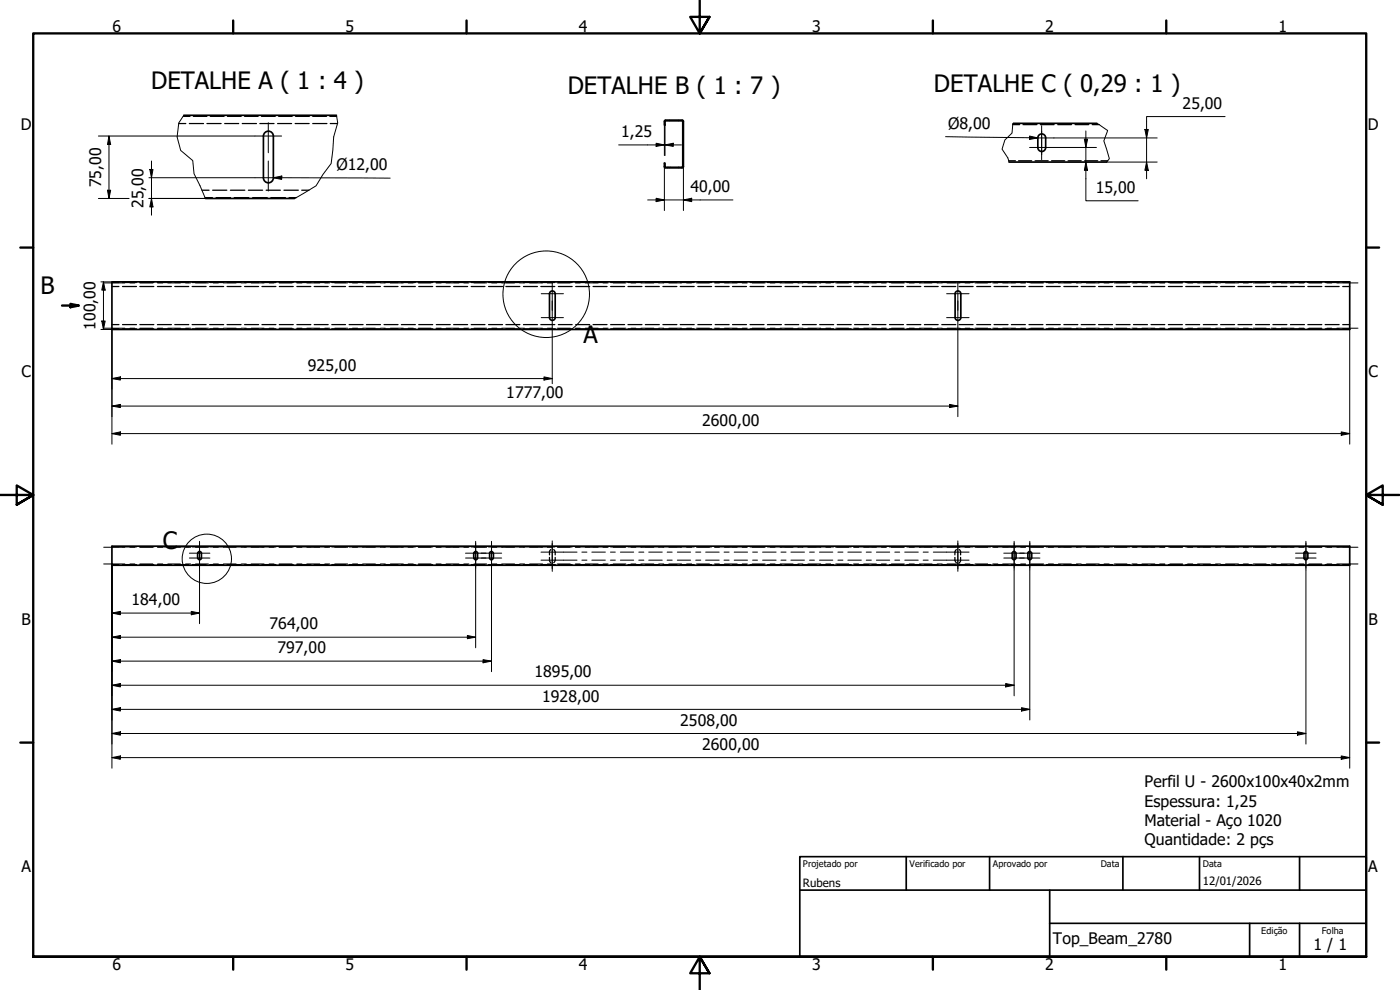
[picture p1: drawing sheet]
<svg xmlns="http://www.w3.org/2000/svg" width="420mm" height="297mm" viewBox="0 0 420 297" stroke-linecap="round" stroke-linejoin="round" font-family="sans-serif">
<!-- layer: Oculto (ISO) -->
<g fill="none" stroke="#000" stroke-width=".38">
<path d="M53.7 37.1h2.1M55 34.9h2M56.8 37.1h4.3M58 34.9h4.1M62.1 37.1h4.3M63.1 34.9h4.1M67.4 37.1h4.2M68.3 34.9h4.1M72.7 37.1h4.3M73.4 34.9h4.1M78 37.1h4.2M78.5 34.9h4.1"/>
<path d="M83.3 37.1h4.2M83.6 34.9h4.1M88.6 37.1h4.2M88.7 34.9h4.1M93.9 34.9h4.1M93.9 37.1h4.2M99 34.9h2M99.1 37.1h2.2M201 36.1v.1M203.5 36.1v.1M204.9 38.8h.2M303.9 37.4h2.1"/>
<path d="M307 37.4h4.2M312.2 37.4h4.2M317.4 37.4h4.2M322.6 37.4h4.2M327.8 37.4h2.1M60.6 57.1h2.1M61.5 59.3h2.3M63.8 57.1h4.3M64.8 59.3h4.4M69.2 57.1h4.3M70.3 59.3h4.4M74.5 57.1h4.3"/>
<path d="M75.8 59.3h4.4M79 59.3v.1M79 59.5h.1M79.9 57.1h4.2M81.3 59.3h4.4M82 59.3v.1M82 59.5h.1M85.2 57.1h4.3M86.7 59.3h2.3M90.6 57.1h2.1M200.3 50.3h.1M201 50.3h.1"/>
<path d="M203.5 50.3h.1M204.5 50.3h.1M204.9 47.7h.2M302.7 48.2h2M305.7 48.2h3.9M310.6 48.2h4M315.6 48.2h3.9M320.5 48.2h4M325.5 48.2h3.9M330.4 48.2h2M33.6 98.7h2.1M33.6 97.4h2.1"/>
<path d="M33.6 86h2.1M33.6 84.8h2.1M36.8 98.7h4.2M36.8 97.4h4.2M36.8 86h4.2M36.8 84.8h4.2M42 98.7h4.2M42 97.4h4.2M42 86h4.2M42 84.8h4.2M47.2 98.7h4.2M47.2 97.4h4.2"/>
<path d="M47.2 86h4.2M47.2 84.8h4.2M52.5 98.7h4.1M52.5 97.4h4.1M52.5 86h4.1M52.5 84.8h4.1M57.7 98.7h4.1M57.7 97.4h4.1M57.7 86h4.1M57.7 84.8h4.1M59.3 84.6v.2M59.3 98.7v.2"/>
<path d="M60.5 84.6v.2M60.5 98.7v.2M62.9 98.7h4.2M62.9 97.4h4.2M62.9 86h4.2M62.9 84.8h4.2M68.1 98.7h4.2M68.1 97.4h4.2M68.1 86h4.2M68.1 84.8h4.2M73.4 98.7h4.2M73.4 97.4h4.2"/>
<path d="M73.4 86h4.2M73.4 84.8h4.2M78.6 98.7h4.2M78.6 97.4h4.2M78.6 86h4.2M78.6 84.8h4.2M83.8 98.7h4.2M83.8 97.4h4.2M83.8 86h4.2M83.8 84.8h4.2M89.1 98.7h4.2M89.1 97.4h4.2"/>
<path d="M89.1 86h4.2M89.1 84.8h4.2M94.3 98.7h4.2M94.3 97.4h4.2M94.3 86h4.2M94.3 84.8h4.2M99.6 98.7h4.1M99.6 97.4h4.1M99.6 86h4.1M99.6 84.8h4.1M104.8 98.7h4.2M104.8 97.4h4.2"/>
<path d="M104.8 86h4.2M104.8 84.8h4.2M110 98.7h4.2M110 97.4h4.2M110 86h4.2M110 84.8h4.2M115.3 98.7h4.1M115.3 97.4h4.1M115.3 86h4.1M115.3 84.8h4.1M120.5 98.7h4.2M120.5 97.4h4.2"/>
<path d="M120.5 86h4.2M120.5 84.8h4.2M125.7 98.7h4.2M125.7 97.4h4.2M125.7 86h4.2M125.7 84.8h4.2M130.9 98.7h4.2M130.9 97.4h4.2M130.9 86h4.2M130.9 84.8h4.2M136.1 98.7h4.2M136.1 97.4h4.2"/>
<path d="M136.1 86h4.2M136.1 84.8h4.2M141.4 98.7h4.1M141.4 97.4h4.1M141.4 86h4.1M141.4 84.8h4.1M142.2 84.6v.2M143.3 84.6v.2M146.6 98.7h4.2M146.6 97.4h4.2M146.6 86h4.2M146.6 84.8h4.2"/>
<path d="M146.9 84.6v.2M148.1 84.6v.2M151.8 98.7h4.2M151.8 97.4h4.2M151.8 86h4.2M151.8 84.8h4.2M157.1 98.7h4.2M157.1 97.4h4.2M157.1 86h4.2M157.1 84.8h4.2M162.3 98.7h4.2M162.3 97.4h4.2"/>
<path d="M162.3 86h4.2M162.3 84.8h4.2M164.9 98.7v.2M166.6 98.7v.2M167.6 98.7h4.1M167.6 97.4h4.1M167.6 86h4.1M167.6 84.8h4.1M172.8 98.7h4.2M172.8 97.4h4.2M172.8 86h4.2M172.8 84.8h4.2"/>
<path d="M178 98.7h4.2M178 97.4h4.2M178 86h4.2M178 84.8h4.2M183.3 98.7h4.2M183.3 97.4h4.2M183.3 86h4.2M183.3 84.8h4.2M188.5 98.7h4.2M188.5 97.4h4.2M188.5 86h4.2M188.5 84.8h4.2"/>
<path d="M193.7 98.7h4.2M193.7 97.4h4.2M193.7 86h4.2M193.7 84.8h4.2M198.9 98.7h4.2M198.9 97.4h4.2M198.9 86h4.2M198.9 84.8h4.2M204.2 98.7h4.1M204.2 97.4h4.1M204.2 86h4.1M204.2 84.8h4.1"/>
<path d="M209.4 98.7h4.2M209.4 97.4h4.2M209.4 86h4.2M209.4 84.8h4.2M214.6 98.7h4.2M214.6 97.4h4.2M214.6 86h4.2M214.6 84.8h4.2M219.8 98.7h4.2M219.8 97.4h4.2M219.8 86h4.2M219.8 84.8h4.2"/>
<path d="M225.1 98.7h4.2M225.1 97.4h4.2M225.1 86h4.2M225.1 84.8h4.2M230.3 98.7h4.2M230.3 97.4h4.2M230.3 86h4.2M230.3 84.8h4.2M235.6 98.7h4.1M235.6 97.4h4.1M235.6 86h4.1M235.6 84.8h4.1"/>
<path d="M240.8 98.7h4.2M240.8 97.4h4.2M240.8 86h4.2M240.8 84.8h4.2M246 98.7h4.2M246 97.4h4.2M246 86h4.2M246 84.8h4.2M251.3 98.7h4.2M251.3 97.4h4.2M251.3 86h4.2M251.3 84.8h4.2"/>
<path d="M256.5 98.7h4.2M256.5 97.4h4.2M256.5 86h4.2M256.5 84.8h4.2M261.7 98.7h4.2M261.7 97.4h4.2M261.7 86h4.2M261.7 84.8h4.2M267 98.7h4.1M267 97.4h4.1M267 86h4.1M267 84.8h4.1"/>
<path d="M272.2 98.7h4.2M272.2 97.4h4.2M272.2 86h4.2M272.2 84.8h4.2M277.4 98.7h4.2M277.4 97.4h4.2M277.4 86h4.2M277.4 84.8h4.2M282.6 98.7h4.2M282.6 97.4h4.2M282.6 86h4.2M282.6 84.8h4.2"/>
<path d="M286.6 98.7v.2M287.8 98.7h4.2M287.8 97.4h4.2M287.8 86h4.2M287.8 84.8h4.2M288.3 98.7v.2M293.1 98.7h4.2M293.1 97.4h4.2M293.1 86h4.2M293.1 84.8h4.2M298.3 98.7h4.2M298.3 97.4h4.2"/>
<path d="M298.3 86h4.2M298.3 84.8h4.2M303.5 98.7h4.2M303.5 97.4h4.2M303.5 86h4.2M303.5 84.8h4.2M303.8 84.6v.2M304.9 84.6v.2M308.5 84.6v.2M308.8 98.7h4.2M308.8 97.4h4.2M308.8 86h4.2"/>
<path d="M308.8 84.8h4.2M309.6 84.6v.2M314 98.7h4.2M314 97.4h4.2M314 86h4.2M314 84.8h4.2M319.3 98.7h4.2M319.3 97.4h4.2M319.3 86h4.2M319.3 84.8h4.2M324.5 98.7h4.2M324.5 97.4h4.2"/>
<path d="M324.5 86h4.2M324.5 84.8h4.2M329.7 98.7h4.2M329.7 97.4h4.2M329.7 86h4.2M329.7 84.8h4.2M335 98.7h4.2M335 97.4h4.2M335 86h4.2M335 84.8h4.2M340.2 98.7h4.2M340.2 97.4h4.2"/>
<path d="M340.2 86h4.2M340.2 84.8h4.2M345.4 98.7h4.2M345.4 97.4h4.2M345.4 86h4.2M345.4 84.8h4.2M350.6 98.7h4.2M350.6 97.4h4.2M350.6 86h4.2M350.6 84.8h4.2M355.9 98.7h4.1M355.9 97.4h4.1"/>
<path d="M355.9 86h4.1M355.9 84.8h4.1M361.1 98.7h4.2M361.1 97.4h4.2M361.1 86h4.2M361.1 84.8h4.2M366.3 98.7h4.2M366.3 97.4h4.2M366.3 86h4.2M366.3 84.8h4.2M371.5 98.7h4.2M371.5 97.4h4.2"/>
<path d="M371.5 86h4.2M371.5 84.8h4.2M376.8 98.7h4.2M376.8 97.4h4.2M376.8 86h4.2M376.8 84.8h4.2M382 98.7h4.2M382 97.4h4.2M382 86h4.2M382 84.8h4.2M387.3 98.7h4.2M387.3 97.4h4.2"/>
<path d="M387.3 86h4.2M387.3 84.8h4.2M391.4 84.6v.2M392.5 84.6v.2h4.2M392.5 98.7h4.2M392.5 97.4h4.2M392.5 86h4.2M397.7 98.7h4.2M397.7 97.4h4.2M397.7 86h4.2M397.7 84.8h4.2M403 98.7h2.1"/>
<path d="M403 97.4h2.1M403 86h2.1M403 84.8h2.1M33.6 169.4h2.1M33.6 164.1h2.1M36.8 169.4h4.2M36.8 164.1h4.2M42 169.4h4.2M42 164.1h4.2M47.2 169.4h4.2M47.2 164.1h4.2M52.5 169.4h4.1"/>
<path d="M52.5 164.1h4.1M57.7 169.4h4.1M57.7 164.1h4.1M62.9 169.4h4.2M62.9 164.1h4.2M68.1 169.4h4.2M68.1 164.1h4.2M73.4 169.4h4.2M73.4 164.1h4.2M78.6 169.4h4.2M78.6 164.1h4.2M83.8 169.4h4.2"/>
<path d="M83.8 164.1h4.2M89.1 169.4h4.2M89.1 164.1h4.2M94.3 169.4h4.2M94.3 164.1h4.2M99.6 169.4h4.1M99.6 164.1h4.1M104.8 169.4h4.2M104.8 164.1h4.2M110 169.4h4.2M110 164.1h4.2M115.3 169.4h4.1"/>
<path d="M115.3 164.1h4.1M120.5 169.4h4.2M120.5 164.1h4.2M125.7 169.4h4.2M125.7 164.1h4.2M130.9 169.4h4.2M130.9 164.1h4.2M136.1 169.4h4.2M136.1 164.1h4.2M141.4 169.4h4.1M141.4 164.1h4.1M146.6 169.4h4.2"/>
<path d="M146.6 164.1h4.2M151.8 169.4h4.2M151.8 164.1h4.2M157.1 169.4h4.2M157.1 164.1h4.2M162.3 169.4h4.2M162.3 164.1h4.2M164.9 167.2v1.1l.4 .5M164.9 169.4v.2M165.3 164.9l-.4 .6v1M166.2 164.9l.4 .8v.8M166.6 167.2v.9l-.4 .7"/>
<path d="M166.6 169.4v.2M167.6 169.4h4.1M167.6 164.1h4.1M172.8 169.4h4.2M172.8 164.1h4.2M178 169.4h4.2M178 164.1h4.2M183.3 169.4h4.2M183.3 164.1h4.2M188.5 169.4h4.2M188.5 164.1h4.2M193.7 169.4h4.2"/>
<path d="M193.7 164.1h4.2M198.9 169.4h4.2M198.9 164.1h4.2M204.2 169.4h4.1M204.2 164.1h4.1M209.4 169.4h4.2M209.4 164.1h4.2M214.6 169.4h4.2M214.6 164.1h4.2M219.8 169.4h4.2M219.8 164.1h4.2M225.1 169.4h4.2"/>
<path d="M225.1 164.1h4.2M230.3 169.4h4.2M230.3 164.1h4.2M235.6 169.4h4.1M235.6 164.1h4.1M240.8 169.4h4.2M240.8 164.1h4.2M246 169.4h4.2M246 164.1h4.2M251.3 169.4h4.2M251.3 164.1h4.2M256.5 169.4h4.2"/>
<path d="M256.5 164.1h4.2M261.7 169.4h4.2M261.7 164.1h4.2M267 169.4h4.1M267 164.1h4.1M272.2 169.4h4.2M272.2 164.1h4.2M277.4 169.4h4.2M277.4 164.1h4.2M282.6 169.4h4.2M282.6 164.1h4.2M286.6 167.2v.9l.4 .7"/>
<path d="M286.6 169.4v.2M287 164.9l-.4 .8v.8M287.8 169.4h4.2M287.8 164.1h4.2M287.9 164.9l.4 .6v1M288.3 167.2v1.1l-.4 .5M288.4 169.4v.2M293.1 169.4h4.2M293.1 164.1h4.2M298.3 169.4h4.2M298.3 164.1h4.2M303.5 169.4h4.2"/>
<path d="M303.5 164.1h4.2M308.8 169.4h4.2M308.8 164.1h4.2M314 169.4h4.2M314 164.1h4.2M319.3 169.4h4.2M319.3 164.1h4.2M324.5 169.4h4.2M324.5 164.1h4.2M329.7 169.4h4.2M329.7 164.1h4.2M335 169.4h4.2"/>
<path d="M335 164.1h4.2M340.2 169.4h4.2M340.2 164.1h4.2M345.4 169.4h4.2M345.4 164.1h4.2M350.6 169.4h4.2M350.6 164.1h4.2M355.9 169.4h4.1M355.9 164.1h4.1M361.1 169.4h4.2M361.1 164.1h4.2M366.3 169.4h4.2"/>
<path d="M366.3 164.1h4.2M371.5 169.4h4.2M371.5 164.1h4.2M376.8 169.4h4.2M376.8 164.1h4.2M382 169.4h4.2M382 164.1h4.2M387.3 169.4h4.2M387.3 164.1h4.2M392.5 169.4h4.2M392.5 164.1h4.2M397.7 169.4h4.2"/>
<path d="M397.7 164.1h4.2M403 169.4h2.1M403 164.1h2.1"/>
</g>
<g fill="none" stroke="#000" stroke-width=".51">
<path d="M55.2 34.6h45.8M79.7 39.6a1.49 1.49 0 0 1 1.5-.1 1.49 1.49 0 0 1 .8 1.3v12.6a1.49 1.49 0 0 1-1.5 1.4 1.49 1.49 0 0 1-1.4-1.5v-12.5zM199.4 36.4v1.1h.2v-1.1M199.7 36.1l-.3 .3M199.7 36.2l-.1 .2M199.8 36.1h5l.3 .3M199.8 36.2h5l.1 .2M204.9 36.4v13.6M205.1 36.4v13.6M304.2 37h25M61.7 59.5h26.7M199.4 50l.3 .3"/>
<path d="M199.4 50v-1.1h.2v1.1M199.6 50l.1 .2M199.8 50.2h4.9M204.9 50l-.1 .2M205.1 50l-.3 .3h-5M302.8 48.6h29.3M311.5 41.4a1.17 1.17 0 0 1 1.1-1.2 1.17 1.17 0 0 1 1.2 1.2M311.5 41.4v2.9a1.17 1.17 0 0 0 1.1 1.2 1.17 1.17 0 0 0 1.2-1.2v-2.9M33.6 84.6h371.5v14.3h-371.5zM165.2 87.5a.86 .86 0 0 1 .9-.1 .86 .86 0 0 1 .5 .8v7.1a.86 .86 0 0 1-.8 .8 .86 .86 0 0 1-.9-.8v-7.1zM286.9 87.5a.86 .86 0 0 1 .9-.1 .86 .86 0 0 1 .6 .7v7.2a.86 .86 0 0 1-.9 .8 .86 .86 0 0 1-.9-.8v-7.1zM33.6 163.9h371.5v5.7h-371.5z"/>
<path d="M59.3 166v1.4M59.4 167.4a.54 .54 0 0 0 .5 .5 .54 .54 0 0 0 .6-.5M59.4 166a.54 .54 0 0 1 .5-.5 .54 .54 0 0 1 .6 .5M60.5 166v1.4M142.2 166v1.4M142.2 167.4a.54 .54 0 0 0 .6 .5 .54 .54 0 0 0 .5-.5M142.2 166a.54 .54 0 0 1 .6-.5 .54 .54 0 0 1 .5 .5M143.3 166v1.4M146.9 167.4a.54 .54 0 0 0 .6 .5 .54 .54 0 0 0 .5-.5M146.9 166a.54 .54 0 0 1 .6-.5 .54 .54 0 0 1 .5 .5M146.9 166v1.4M148.1 166v1.4"/>
<path d="M303.8 166a.54 .54 0 0 1 .5-.5 .54 .54 0 0 1 .6 .5M303.8 166v1.4M303.8 167.4a.54 .54 0 0 0 .5 .5 .54 .54 0 0 0 .6-.5M304.9 166v1.4M308.5 167.4a.54 .54 0 0 0 .5 .5 .54 .54 0 0 0 .6-.5M308.5 166a.54 .54 0 0 1 .5-.5 .54 .54 0 0 1 .6 .5M308.5 166v1.4M309.6 166v1.4M391.4 166v1.4M391.4 167.4a.54 .54 0 0 0 .5 .5 .54 .54 0 0 0 .5-.5M391.4 166a.54 .54 0 0 1 .5-.5 .54 .54 0 0 1 .5 .5M392.5 166v1.4"/>
</g>
<!-- layer: Linha tracejada (ISO) -->
<path d="M55.2 34.6l-1.5 2.3-.6 4.2 1.1 4 3.6 3.1 .4 3.9 3.5 7.4M101 34.6l.3 2.3-1.2 4.2-.7 8-2.5 3.3-2 3.3-6.5 3.8M304.2 37l-.3 .2-.2 2.7-2.1 2.1-.9 2.8 1.8 2.6 .3 1.2M329.2 37l3.2 2.2-1.1 3.1 1.6 5.3-.8 1" fill="none" stroke="#000" stroke-width=".3"/>
<!-- layer: Oculto (ISO) -->
<g fill="#000">
<circle cx="200.3" cy="50.2" r=".19"/>
<circle cx="201" cy="50.2" r=".19"/>
<circle cx="203.5" cy="50.2" r=".19"/>
<circle cx="204.5" cy="50.2" r=".19"/>
</g>
<g fill="none" stroke="#000" stroke-width=".3">
<circle cx="163.9" cy="88.3" r="13"/>
<circle cx="62.1" cy="167.7" r="7.4"/>
</g>
<!-- layer: Linha de corte  (ISO) -->
<path d="M18.6 91.7h5M21.1 91.2l2.5 .5-2.5 .5z" fill="none" stroke="#000" stroke-width=".7"/>
<path d="M21.1 91.2l2.5 .5-2.5 .5z" fill="#000"/>
<!-- layer: Borda (ISO) -->
<g fill="none" stroke="#000" stroke-width=".7">
<path d="M70 6.1v3.9M140 6.1v3.9M210 0v10l-2.9-4.9h5.8l-2.9 4.9 2.9-4.9M280 6.1v3.9M350 6.1v3.9M6.1 74.3h3.9M410 74.3h3.9M0 148.5h10l-5-2.8v5.7l5-2.9-5 2.9M420 148.5h-10l5-2.8v5.7l-5-2.9 5 2.9M6.1 222.8h3.9M410 222.8h3.9M10 287.1v-277.1h400v277.1h-400h400"/>
<path d="M70 287.1v3.8M140 287.1v3.8M212.9 292l-2.9-4.9 2.9 4.9h-5.8l2.9-4.9v9.9M280 287.1v3.8M350 287.1v3.8"/>
</g>
<path d="M240 257h170v30.1h-170zM272 257v10.1M297 257v10.1M337 257v10.1M360 257v10.1M390 257v10.1M240 267.1h170M315 277h95M315 267.1v20M375 277v10.1M390 277v10.1" fill="none" stroke="#000" stroke-width=".51"/>
<!-- layer: Marca de centro (ISO) -->
<g fill="none" stroke="#000" stroke-width=".3">
<path d="M80.5 36.8v9M312.6 39.3v8.6M312.6 37.7v8.7M76.5 53.3h8M76.5 40.8h8M80.5 48.3v9M309 44.2h7.3M309 41.4h7.3M162.4 95.3h6.7M162.4 88.1h6.7M165.7 90.3v8.3M165.7 84.8v8.3"/>
<path d="M284.1 95.3h6.7M284.1 88.1h6.7M287.5 90.3v8.3M287.5 84.8v8.3M56.8 167.4h6.2M56.8 166h6.2M59.9 162.4v8.1M59.9 162.9v8.1M139.7 167.4h6.2M139.7 166h6.2M142.7 162.4v8.1M142.7 162.9v8.1"/>
<path d="M144.4 167.4h6.2M144.4 166h6.2M147.5 162.4v8.1M147.5 162.9v8.1M165.7 163.1v8.3M165.7 162.3v8.4M287.5 163.1v8.3M287.5 162.3v8.4M301.2 167.4h6.2M301.2 166h6.2M304.4 162.4v8.1M304.4 162.9v8.1"/>
<path d="M306 167.4h6.1M306 166h6.1M309.1 162.4v8.1M309.1 162.9v8.1M388.8 167.4h6.2M388.8 166h6.2M391.9 162.4v8.1M391.9 162.9v8.1"/>
</g>
<!-- layer: Linha de centro (ISO) -->
<g fill="none" stroke="#000" stroke-width=".3">
<path d="M31.1 98.5h6.4M31.1 84.9h6.4M39 98.5h1.4M39 84.9h1.4M42 98.5h3.8M42 84.9h3.8M47.3 98.5h1.5M47.3 84.9h1.5M50.4 98.5h3.8M50.4 84.9h3.8M55.7 98.5h1.5M55.7 84.9h1.5"/>
<path d="M58.7 98.5h3.8M58.7 84.9h3.8M64 98.5h1.5M64 84.9h1.5M67.1 98.5h3.8M67.1 84.9h3.8M72.4 98.5h1.5M72.4 84.9h1.5M75.4 98.5h3.8M75.4 84.9h3.8M80.8 98.5h1.4M80.8 84.9h1.4"/>
<path d="M83.8 98.5h3.8M83.8 84.9h3.8M89.1 98.5h1.5M89.1 84.9h1.5M92.1 98.5h3.8M92.1 84.9h3.8M97.5 98.5h1.4M97.5 84.9h1.4M100.5 98.5h3.8M100.5 84.9h3.8M105.8 98.5h1.5M105.8 84.9h1.5"/>
<path d="M108.8 98.5h3.8M108.8 84.9h3.8M114.2 98.5h1.4M114.2 84.9h1.4M117.2 98.5h3.8M117.2 84.9h3.8M122.5 98.5h1.5M122.5 84.9h1.5M125.5 98.5h3.8M125.5 84.9h3.8M130.9 98.5h1.5M130.9 84.9h1.5"/>
<path d="M133.9 98.5h3.8M133.9 84.9h3.8M139.2 98.5h1.5M139.2 84.9h1.5M142.2 98.5h3.8M142.2 84.9h3.8M147.6 98.5h1.5M147.6 84.9h1.5M150.6 98.5h3.8M150.6 84.9h3.8M156 98.5h1.4M156 84.9h1.4"/>
<path d="M158.9 98.5h3.9M158.9 84.9h3.9M164.3 98.5h1.5M164.3 84.9h1.5M167.3 98.5h3.8M167.3 84.9h3.8M172.7 98.5h1.4M172.7 84.9h1.4M175.6 98.5h3.9M175.6 84.9h3.9M181 98.5h1.5M181 84.9h1.5"/>
<path d="M184 98.5h3.8M184 84.9h3.8M189.4 98.5h1.4M189.4 84.9h1.4M192.3 98.5h3.9M192.3 84.9h3.9M197.7 98.5h1.5M197.7 84.9h1.5M200.7 98.5h3.8M200.7 84.9h3.8M206.1 98.5h1.5M206.1 84.9h1.5"/>
<path d="M209 98.5h3.9M209 84.9h3.9M214.4 98.5h1.5M214.4 84.9h1.5M217.4 98.5h3.8M217.4 84.9h3.8M222.8 98.5h1.5M222.8 84.9h1.5M225.7 98.5h3.9M225.7 84.9h3.9M231.1 98.5h1.5M231.1 84.9h1.5"/>
<path d="M234.1 98.5h3.9M234.1 84.9h3.9M239.5 98.5h1.5M239.5 84.9h1.5M242.4 98.5h3.9M242.4 84.9h3.9M247.8 98.5h1.5M247.8 84.9h1.5M250.8 98.5h3.9M250.8 84.9h3.9M256.2 98.5h1.5M256.2 84.9h1.5"/>
<path d="M259.2 98.5h3.8M259.2 84.9h3.8M264.5 98.5h1.5M264.5 84.9h1.5M267.5 98.5h3.9M267.5 84.9h3.9M272.9 98.5h1.5M272.9 84.9h1.5M275.9 98.5h3.8M275.9 84.9h3.8M281.2 98.5h1.6M281.2 84.9h1.6"/>
<path d="M284.2 98.5h3.9M284.2 84.9h3.9M289.6 98.5h1.5M289.6 84.9h1.5M292.6 98.5h3.8M292.6 84.9h3.8M297.9 98.5h1.6M297.9 84.9h1.6M300.9 98.5h3.9M300.9 84.9h3.9M306.3 98.5h1.5M306.3 84.9h1.5"/>
<path d="M309.3 98.5h3.9M309.3 84.9h3.9M314.6 98.5h1.6M314.6 84.9h1.6M317.6 98.5h3.9M317.6 84.9h3.9M323 98.5h1.5M323 84.9h1.5M326 98.5h3.9M326 84.9h3.9M331.3 98.5h1.6M331.3 84.9h1.6"/>
<path d="M334.4 98.5h3.8M334.4 84.9h3.8M339.7 98.5h1.5M339.7 84.9h1.5M342.7 98.5h3.9M342.7 84.9h3.9M348 98.5h1.6M348 84.9h1.6M351.1 98.5h3.8M351.1 84.9h3.8M356.4 98.5h1.5M356.4 84.9h1.5"/>
<path d="M359.4 98.5h3.9M359.4 84.9h3.9M364.8 98.5h1.5M364.8 84.9h1.5M367.8 98.5h3.9M367.8 84.9h3.9M373.1 98.5h1.5M373.1 84.9h1.5M376.1 98.5h3.9M376.1 84.9h3.9M381.5 98.5h1.5M381.5 84.9h1.5"/>
<path d="M384.5 98.5h3.9M384.5 84.9h3.9M389.8 98.5h1.6M389.8 84.9h1.6M392.8 98.5h3.9M392.8 84.9h3.9M398.2 98.5h1.5M398.2 84.9h1.5M401.2 98.5h6.3M401.2 84.9h6.3M31.1 164.2h6.4M31.1 169.2h6.4"/>
<path d="M39 164.2h1.4M39 169.2h1.4M42 164.2h3.8M42 169.2h3.8M47.3 164.2h1.5M47.3 169.2h1.5M50.4 164.2h3.8M50.4 169.2h3.8M55.7 164.2h1.5M55.7 169.2h1.5M58.7 164.2h3.8M58.7 169.2h3.8"/>
<path d="M64 164.2h1.5M64 169.2h1.5M67.1 164.2h3.8M67.1 169.2h3.8M72.4 164.2h1.5M72.4 169.2h1.5M75.4 164.2h3.8M75.4 169.2h3.8M80.8 164.2h1.4M80.8 169.2h1.4M83.8 164.2h3.8M83.8 169.2h3.8"/>
<path d="M89.1 164.2h1.5M89.1 169.2h1.5M92.1 164.2h3.8M92.1 169.2h3.8M97.5 164.2h1.4M97.5 169.2h1.4M100.5 164.2h3.8M100.5 169.2h3.8M105.8 164.2h1.5M105.8 169.2h1.5M108.8 164.2h3.8M108.8 169.2h3.8"/>
<path d="M114.2 164.2h1.4M114.2 169.2h1.4M117.2 164.2h3.8M117.2 169.2h3.8M122.5 164.2h1.5M122.5 169.2h1.5M125.5 164.2h3.8M125.5 169.2h3.8M130.9 164.2h1.5M130.9 169.2h1.5M133.9 164.2h3.8M133.9 169.2h3.8"/>
<path d="M139.2 164.2h1.5M139.2 169.2h1.5M142.2 164.2h3.8M142.2 169.2h3.8M147.6 164.2h1.5M147.6 169.2h1.5M150.6 164.2h3.8M150.6 169.2h3.8M156 164.2h1.4M156 169.2h1.4M158.9 164.2h3.9M158.9 169.2h3.9"/>
<path d="M162.4 168.1h10.8M162.4 165.7h10.8M164.3 164.2h1.5M164.3 169.2h1.5M167.3 164.2h3.8M167.3 169.2h3.8M172.7 164.2h1.4M172.7 169.2h1.4M174.6 168.1h1.5M174.6 165.7h1.5M175.6 164.2h3.9M175.6 169.2h3.9"/>
<path d="M177.6 168.1h4.1M177.6 165.7h4.1M181 164.2h1.5M181 169.2h1.5M183.2 168.1h1.5M183.2 165.7h1.5M184 164.2h3.8M184 169.2h3.8M186.2 168.1h4M186.2 165.7h4M189.4 164.2h1.4M189.4 169.2h1.4"/>
<path d="M191.7 168.1h1.5M191.7 165.7h1.5M192.3 164.2h3.9M192.3 169.2h3.9M194.7 168.1h4.1M194.7 165.7h4.1M197.7 164.2h1.5M197.7 169.2h1.5M200.2 168.1h1.5M200.2 165.7h1.5M200.7 164.2h3.8M200.7 169.2h3.8"/>
<path d="M203.3 168.1h4M203.3 165.7h4M206.1 164.2h1.5M206.1 169.2h1.5M208.8 168.1h1.5M208.8 165.7h1.5M209 164.2h3.9M209 169.2h3.9M211.8 168.1h4M211.8 165.7h4M214.4 164.2h1.5M214.4 169.2h1.5"/>
<path d="M217.3 168.1h1.5M217.3 165.7h1.5M217.4 164.2h3.8M217.4 169.2h3.8M220.3 168.1h4M220.3 165.7h4M222.8 164.2h1.5M222.8 169.2h1.5M225.7 164.2h3.9M225.7 169.2h3.9M225.9 168.1h1.4M225.9 165.7h1.4"/>
<path d="M228.9 168.1h4M228.9 165.7h4M231.1 164.2h1.5M231.1 169.2h1.5M234.1 164.2h3.9M234.1 169.2h3.9M234.4 168.1h1.5M234.4 165.7h1.5M237.4 168.1h4M237.4 165.7h4M239.5 164.2h1.5M239.5 169.2h1.5"/>
<path d="M242.4 164.2h3.9M242.4 169.2h3.9M243 168.1h1.4M243 165.7h1.4M245.9 168.1h4M245.9 165.7h4M247.8 164.2h1.5M247.8 169.2h1.5M250.8 164.2h3.9M250.8 169.2h3.9M251.5 168.1h1.5M251.5 165.7h1.5"/>
<path d="M254.4 168.1h4.1M254.4 165.7h4.1M256.2 164.2h1.5M256.2 169.2h1.5M259.2 164.2h3.8M259.2 169.2h3.8M260 168.1h1.5M260 165.7h1.5M263 168.1h4M263 165.7h4M264.5 164.2h1.5M264.5 169.2h1.5"/>
<path d="M267.5 164.2h3.9M267.5 169.2h3.9M268.5 168.1h1.5M268.5 165.7h1.5M271.5 168.1h4.1M271.5 165.7h4.1M272.9 164.2h1.5M272.9 169.2h1.5M275.9 164.2h3.8M275.9 169.2h3.8M277.1 168.1h1.5M277.1 165.7h1.5"/>
<path d="M280.1 168.1h10.7M280.1 165.7h10.7M281.2 164.2h1.6M281.2 169.2h1.6M284.2 164.2h3.9M284.2 169.2h3.9M289.6 164.2h1.5M289.6 169.2h1.5M292.6 164.2h3.8M292.6 169.2h3.8M297.9 164.2h1.6M297.9 169.2h1.6"/>
<path d="M300.9 164.2h3.9M300.9 169.2h3.9M306.3 164.2h1.5M306.3 169.2h1.5M309.3 164.2h3.9M309.3 169.2h3.9M314.6 164.2h1.6M314.6 169.2h1.6M317.6 164.2h3.9M317.6 169.2h3.9M323 164.2h1.5M323 169.2h1.5"/>
<path d="M326 164.2h3.9M326 169.2h3.9M331.3 164.2h1.6M331.3 169.2h1.6M334.4 164.2h3.8M334.4 169.2h3.8M339.7 164.2h1.5M339.7 169.2h1.5M342.7 164.2h3.9M342.7 169.2h3.9M348 164.2h1.6M348 169.2h1.6"/>
<path d="M351.1 164.2h3.8M351.1 169.2h3.8M356.4 164.2h1.5M356.4 169.2h1.5M359.4 164.2h3.9M359.4 169.2h3.9M364.8 164.2h1.5M364.8 169.2h1.5M367.8 164.2h3.9M367.8 169.2h3.9M373.1 164.2h1.5M373.1 169.2h1.5"/>
<path d="M376.1 164.2h3.9M376.1 169.2h3.9M381.5 164.2h1.5M381.5 169.2h1.5M384.5 164.2h3.9M384.5 169.2h3.9M389.8 164.2h1.6M389.8 169.2h1.6M392.8 164.2h3.9M392.8 169.2h3.9M398.2 164.2h1.5M398.2 169.2h1.5"/>
<path d="M401.2 164.2h6.3M401.2 169.2h6.3"/>
</g>
<g fill="none" stroke="#000" stroke-width=".3">
<path d="M199.4 37.5v9.2M199.6 37.5v9.2M325.9 39.3v20.9h15.7M343.6 38.8h1l-.5 2.6zM367.7 35h-23.6v18.6M29.5 59.5h9.2M29.5 40.8h47M32.3 57.1h.9l-.5 2.4zM32.7 40.8l.5 2.6h-.9zM32.7 40.8v18.7M44.7 59.5h17M44.7 53.3h31.8"/>
<path d="M45 50.8h.9l-.4 2.5zM45.5 59.5l.4 2.6h-.9zM45.5 48.3v16.3M82 53.3l2.6-.5-.1 1zM82 53.3l35.1 .2M185.7 43.5h18.8M194.4 60h25.6M196.9 59.5l2.5 .5-2.5 .5zM196.9 43l2.5 .5-2.5 .4zM199.4 50v13.2M199.6 43.5l2.5-.5v.9zM205.1 60l2.5-.5v1z"/>
<path d="M205.1 50v13.2M283.8 41l27.7 .4M309 40.8l2.5 .6-2.5 .4zM316.3 44.2h12.8M316.3 41.4h31M325.4 41.8h1l-.5 2.4zM325.9 48.6l.5 2.5h-1zM332.1 48.6h15.2M344.1 48.6l.5 2.5h-1zM30.3 98.9h3.3M30.3 84.6h3.3M30.5 96.3h1.1l-.5 2.6z"/>
<path d="M31.1 84.6l.5 2.4h-1.1zM31.1 84.6v14.3M33.6 98.6v34.7M165.7 98.6v16.5M287.5 98.6v26.4M405.1 98.6v34.7M33.6 113.6l2.5-.5v.9zM33.6 113.6h132.1M163.3 113.1l2.4 .5-2.4 .4zM33.6 121.8l2.5-.5v1zM33.6 130.1l2.5-.5v1zM33.6 121.8h253.9"/>
<path d="M33.6 130.1h371.5M285 121.3l2.5 .5-2.5 .5zM402.5 129.6l2.6 .5-2.6 .5zM33.6 169.3v61.2M59.9 171v16.1M142.7 171v23.4M147.5 171v30.5M304.4 171v37.8M309.1 171v45M391.9 171v52.3M405.1 169.3v61.2M33.6 183.9l2.5-.5v1.1z"/>
<path d="M33.6 191.2l2.5-.5v.9zM33.6 198.4l2.5-.5v1zM33.6 183.9h26.3M33.6 191.2h109.1M33.6 198.4h113.9M57.4 183.4l2.5 .5-2.5 .6zM140.3 190.7l2.4 .5-2.4 .4zM145 197.9l2.5 .5-2.5 .5zM33.6 205.6l2.5-.5v1zM33.6 212.8l2.5-.5v1zM33.6 205.6h270.8M33.6 212.8h275.5"/>
<path d="M301.8 205.1l2.6 .5-2.6 .5zM306.6 212.3l2.5 .5-2.5 .5zM389.4 219.6l2.5 .5-2.5 .5zM33.6 220.1l2.5-.5v1zM33.6 227.3l2.5-.5v1zM33.6 220.1h358.3M33.6 227.3h371.5M402.5 226.8l2.6 .5-2.6 .5z"/>
</g>
<g fill="#000">
<path d="M343.6 38.8h1l-.5 2.6zM32.3 57.1h.9l-.5 2.4zM32.7 40.8l.5 2.6h-.9zM45 50.8h.9l-.4 2.5zM82 53.3l2.6-.5-.1 1zM196.9 43l2.5 .5-2.5 .4zM199.6 43.5l2.5-.5v.9zM205.1 60l2.5-.5v1zM309 40.8l2.5 .6-2.5 .4zM325.4 41.8h1l-.5 2.4zM325.9 48.6l.5 2.5h-1zM344.1 48.6l.5 2.5h-1z"/>
<path d="M45.5 59.5l.4 2.6h-.9zM196.9 59.5l2.5 .5-2.5 .5zM30.5 96.3h1.1l-.5 2.6zM31.1 84.6l.5 2.4h-1.1zM33.6 113.6l2.5-.5v.9zM163.3 113.1l2.4 .5-2.4 .4zM33.6 121.8l2.5-.5v1zM33.6 130.1l2.5-.5v1zM285 121.3l2.5 .5-2.5 .5zM402.5 129.6l2.6 .5-2.6 .5zM33.6 183.9l2.5-.5v1.1zM33.6 191.2l2.5-.5v.9z"/>
<path d="M33.6 198.4l2.5-.5v1zM57.4 183.4l2.5 .5-2.5 .6zM140.3 190.7l2.4 .5-2.4 .4zM145 197.9l2.5 .5-2.5 .5zM33.6 205.6l2.5-.5v1zM33.6 212.8l2.5-.5v1zM33.6 220.1l2.5-.5v1zM301.8 205.1l2.6 .5-2.6 .5zM306.6 212.3l2.5 .5-2.5 .5zM33.6 227.3l2.5-.5v1zM389.4 219.6l2.5 .5-2.5 .5zM402.5 226.8l2.6 .5-2.6 .5z"/>
</g>
<g font-size="7.2">
<text x="45.3" y="26.7">DETALHE A ( 1 : 4 )</text>
<text x="170.4" y="28.1">DETALHE B ( 1 : 7 )</text>
<text x="280.3" y="27.7">DETALHE C ( 0,29 : 1 )</text>
<text x="12.1" y="88.2">B</text>
<text x="175.1" y="103">A</text>
<text x="48.9" y="164.6">C</text>
</g>
<g font-size="4.8">
<text x="33.7" y="9.6">6</text>
<text x="103.7" y="9.6">5</text>
<text x="173.7" y="9.6">4</text>
<text x="243.7" y="9.6">3</text>
<text x="313.7" y="9.6">2</text>
<text x="383.7" y="9.6">1</text>
<text x="354.9" y="32.6">25,00</text>
<text x="6.2" y="38.9">D</text>
<text x="186.4" y="41.1">1,25</text>
<text x="284.5" y="38.7" transform="rotate(1 284.5 38.7)">Ø8,00</text>
<text x="410.5" y="38.9">D</text>
<text x="101" y="51">Ø12,00</text>
<text x="30.4" y="56.2" transform="rotate(-90 30.4 56.2)">75,00</text>
<text x="207.2" y="57.6">40,00</text>
<text x="328.9" y="57.8">15,00</text>
<text x="43.1" y="62.4" transform="rotate(-90 43.1 62.4)">25,00</text>
<text x="28.6" y="99" transform="rotate(-90 28.6 99)">100,00</text>
<text x="6.4" y="113.1">C</text>
<text x="92.4" y="111.2">925,00</text>
<text x="410.7" y="113.1">C</text>
<text x="152" y="119.4">1777,00</text>
<text x="210.8" y="127.7">2600,00</text>
<text x="39.5" y="181.5">184,00</text>
<text x="6.4" y="187.4">B</text>
<text x="80.9" y="188.8">764,00</text>
<text x="410.7" y="187.4">B</text>
<text x="83.2" y="196">797,00</text>
<text x="160.4" y="203.2">1895,00</text>
<text x="162.8" y="210.5">1928,00</text>
<text x="204.2" y="217.7">2508,00</text>
<text x="210.8" y="224.9">2600,00</text>
<text x="343.5" y="236.2">Perfil U - 2600x100x40x2mm</text>
<text x="343.5" y="242">Espessura: 1,25</text>
<text x="343.5" y="247.7">Material - Aço 1020</text>
<text x="343.5" y="253.5">Quantidade: 2 pçs</text>
<text x="6.4" y="261.7">A</text>
<text x="410.7" y="261.7">A</text>
<text x="316" y="283.3">Top_Beam_2780</text>
<text x="394.2" y="285">1 / 1</text>
<text x="33.7" y="290.9">6</text>
<text x="103.7" y="290.9">5</text>
<text x="173.7" y="290.9">4</text>
<text x="243.7" y="290.9">3</text>
<text x="313.7" y="290.9">2</text>
<text x="383.7" y="290.9">1</text>
</g>
<g font-size="3.4">
<text x="241" y="266">Rubens</text>
<text x="361" y="265.5">12/01/2026</text>
</g>
<g font-size="2.7">
<text x="241" y="260.1">Projetado por</text>
<text x="273" y="260.1">Verificado por</text>
<text x="298" y="260.1">Aprovado por</text>
<text x="330.3" y="260">Data</text>
<text x="361" y="260">Data</text>
<text x="378.5" y="280.2">Edição</text>
<text x="396.7" y="280.1">Folha</text>
</g>
</svg>
